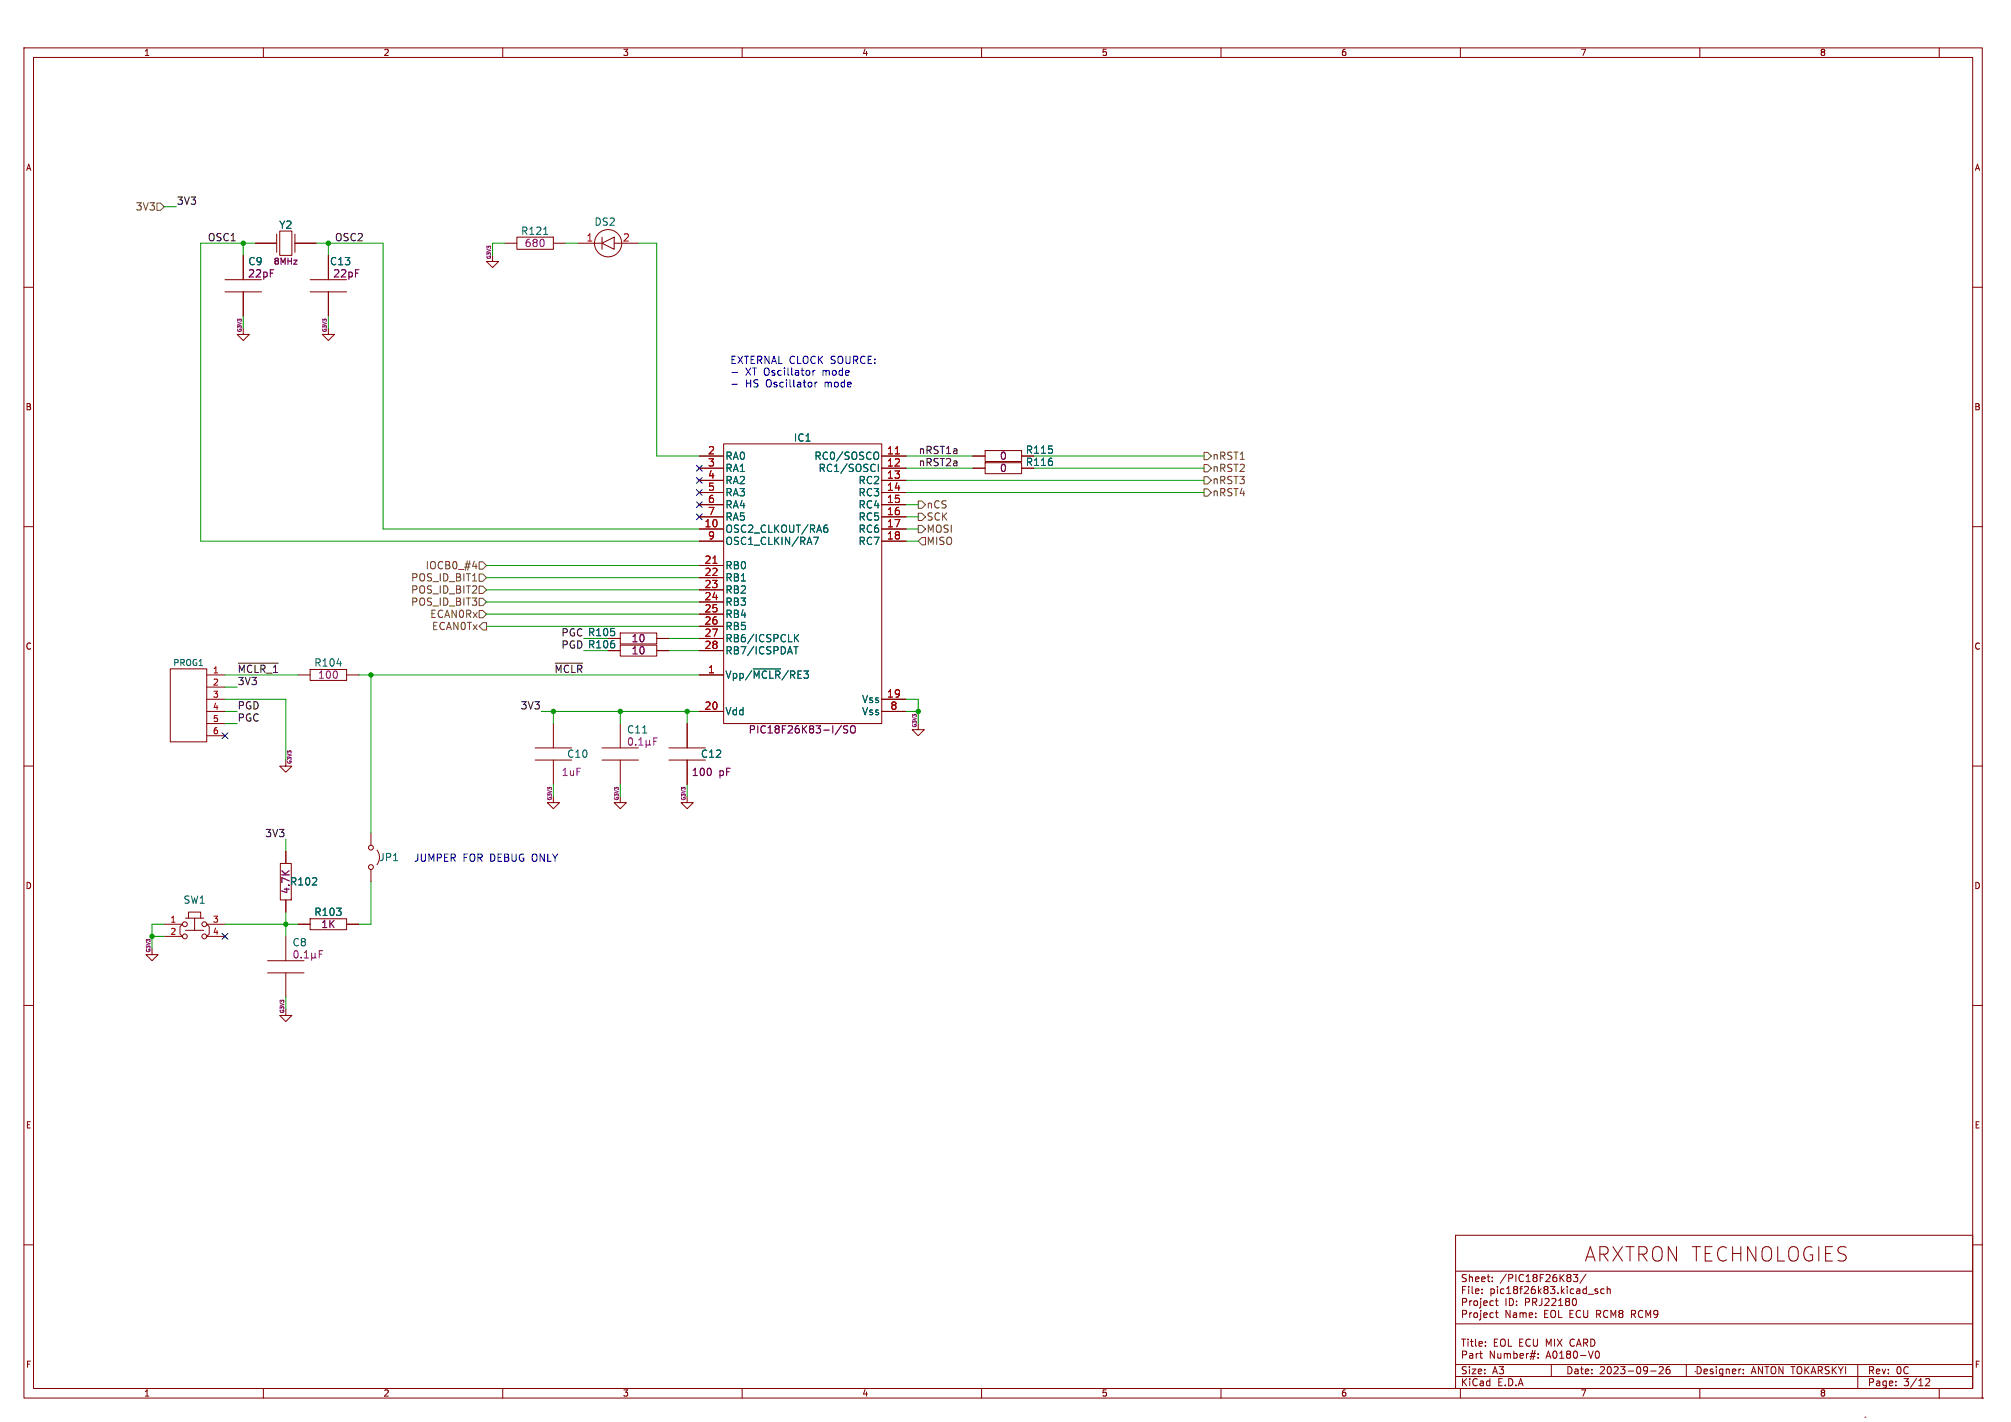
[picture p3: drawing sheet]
<svg xmlns="http://www.w3.org/2000/svg" width="420mm" height="297mm" viewBox="0 0 420 297" stroke-linecap="round" stroke-linejoin="round" font-family="sans-serif">
<g fill="none" stroke="#840000" stroke-width=".21">
<path d="M5 10h409v282h-409zM7 12h405v278h-405zM55 10v2M105 10v2M155 10v2M205 10v2M255 10v2M305 10v2M355 10v2M405 10v2M5 60h2M47 58.4h7.6"/>
<path d="M50.8 53.3v5.1M53.3 50.8h4.5M57.8 48.9v3.8M58.4 48.3h2.6v5h-2.6zM61.6 50.8h4.4M61.6 48.9v3.8M64.8 58.4h7.6M68.6 53.3v5.1M102.9 53.3v1.3h1.2l-1.2 1.3-1.3-1.3h1.3M105.4 50.8h2.5M107.9 49.5h7.7v2.6h-7.7zM115.6 50.8h2.5"/>
<path d="M120.6 50.8h5.1M125.7 50.8l2.6-1.3v2.6zM125.7 49.5v2.6M128.3 50.8h5M412 60h2M47 61h7.6M50.8 68.6v1.3h1.3l-1.3 1.2-1.3-1.2h1.3M50.8 61v5M64.8 61h7.6M68.6 68.6v1.3h1.2l-1.2 1.2-1.3-1.2h1.3M68.6 61v5M146 95.3h5.1"/>
<path d="M146 97.8h5.1M151.1 92.7h33v58.4h-33zM184.1 95.3h5.1M184.1 97.8h5.1M203.2 95.3h2.5M203.2 97.8h2.5M205.7 94.1h7.7v2.3h-7.7zM205.7 96.6h7.7v2.3h-7.7zM213.4 95.3h2.5M213.4 97.8h2.5M5 110h2M146 110.5h5.1"/>
<path d="M146 100.3h5.1M146 102.9h5.1M146 105.4h5.1M146 108h5.1M146 113h5.1M146 118.1h5.1M184.1 110.5h5.1M184.1 100.3h5.1M184.1 102.9h5.1M184.1 105.4h5.1M184.1 108h5.1M184.1 113h5.1"/>
<path d="M412 110h2M35.6 139.7h7.6v15.2h-7.6zM64.8 139.8h7.6v2.3h-7.6zM127 133.4h2.5M127 135.9h2.5M129.5 132.2h7.7v2.3h-7.7zM129.5 134.7h7.7v2.3h-7.7zM137.2 133.4h2.5M137.2 135.9h2.5M146 120.7h5.1M146 123.2h5.1M146 125.7h5.1"/>
<path d="M146 128.3h5.1M146 130.8h5.1M146 133.4h5.1M146 135.9h5.1M5 160h2M43.2 141h3.8M43.2 146.1h3.8M43.2 148.6h3.8M43.2 143.5h3.8M43.2 151.1h3.8M43.2 153.7h3.8M59.7 158.8v1.2h-1.3l1.3 1.3 1.3-1.3h-1.3"/>
<path d="M62.2 141h2.6M72.4 141h2.5M111.8 156.2h7.6M111.8 158.8h7.6M115.6 151.1v5.1M115.6 158.8v5M125.7 156.2h7.6M125.7 158.8h7.6M129.5 151.1v5.1M129.5 158.8v5M139.7 156.2h7.6M139.7 158.8h7.6"/>
<path d="M143.5 151.1v5.1M143.5 158.8v5M146 141h5.1M146 148.6h5.1M184.1 146.1h5.1M184.1 148.6h5.1M191.8 151.1v1.3h1.2l-1.2 1.3-1.3-1.3h1.3M412 160h2M59.7 177.8v2.5M77.5 174v2.5M78.7 177.5l.4 .8 .1 .9-.1 .8-.4 .6M115.6 166.4v1.2h1.2l-1.2 1.3-1.3-1.3h1.3"/>
<path d="M129.5 166.4v1.2h1.3l-1.3 1.3-1.2-1.3h1.2M143.5 166.4v1.2h1.3l-1.3 1.3-1.3-1.3h1.3M31.7 198.1v1.3h1.3l-1.3 1.3-1.2-1.3h1.2M34.3 193h3.8l-.5 .5v1.6l.5 .5h-3.8M38.7 194.3h3.8M38.7 191.8h3.8M39.4 191.8v-1.3h2.5v1.3M40.6 191.8v2.5M47 193h-3.8l.5 .5v1.6l-.5 .5h3.8M58.5 180.3h2.3v7.7h-2.3zM59.7 188v2.5M59.7 195.6v5.1"/>
<path d="M62.2 193h2.6M64.8 191.9h7.6v2.3h-7.6zM72.4 193h2.5M77.5 181.6v2.6M5 210h2M55.9 200.7h7.6M55.9 203.2h7.6M59.7 210.8v1.3h1.3l-1.3 1.3-1.3-1.3h1.3M59.7 203.2v5.1M412 210h2M5 260h2M304 258h108v32h-108z"/>
<path d="M412 260h2M304 276.5h108M304 265.5h108M309.5 270v.2M309.5 269.3v.1M311.7 267.5v.2M311.7 266.8v.1M312.3 271.7h.6M312.3 274.2h.6M312.5 271.2v1.3l.4 .2M312.5 273.7v1.3l.4 .2M328.6 266.2h.9l-.5 .6 .4 .1v.6l-.2 .2-.6-.2"/>
<path d="M329.2 271.5v.9l-.5 .3M331.2 266.1l-1.3 1.9M331.7 270.3h1.1M333.7 269.3l-.4-.1-.2 .2 .1 .2 .5 .2v.3h-.6M335 269.3l-.4-.1-.3 .3 .1 .6h.6M335.7 269.3l.2-.1 .3 .1 .1 .9M335.7 268.7v1.5M55 290v2M105 290v2M155 290v2M205 290v2M255 290v2"/>
<path d="M304 287.5h108M304 285h108M305 290v2M309 282.7h.6M309.4 283.7h.2M310.2 281v.2M310.2 280.3v.1M319.7 282.7h1M321.2 283.5v.2M321.2 282.8v.1M324 285v2.5M333.5 282.2a.85 .85 0 0 0 .2 1.5 .94 .94 0 0 0 0-1.5"/>
<path d="M344.7 286.4h1.2M346.5 285.6l.6-.2 .3 .5-1 1h1M348.7 285.4l-.5 .1a1.01 1.01 0 0 0 0 1.4l.5-.1 .1-.5-.3-.3h-.3l-.3 .3M352.2 285v2.5M355 290v2M363.4 285.9h.2M364.1 286.8v.1M364.1 286v.2M388 285v5M389.5 296h.1M395.9 289.3v.1M395.9 288.5v.2"/>
<path d="M402.2 288.1l.5-.2 .3 .5-.9 1h.9M405 290v2M414 292h.1"/>
<circle cx="127" cy="50.8" r="2.84"/>
<circle cx="77.5" cy="177" r=".51"/>
<circle cx="38.6" cy="195.6" r=".51"/>
<circle cx="38.6" cy="193" r=".51"/>
<circle cx="42.7" cy="193" r=".51"/>
<circle cx="42.7" cy="195.6" r=".51"/>
<circle cx="77.5" cy="181.1" r=".51"/>
</g>
<path d="M113.5 49h.9M183.1 94.4l.2 .1a.97 .97 0 0 1-.2 1.4M183.4 97v1.5M170.9 112.2l-.6 1.5M172.3 110.2h.3l.3 .3-.1 .5-.5 .2M172.7 109.7h-.4M157.3 139.7h5.7M165.8 135.1h.9M165.9 132.5v1.5M166.1 133.2l.7 .8M166.2 135.1v1.5M166.8 132.5l-.9 .9" fill="none" stroke="#006464" stroke-width=".21"/>
<path d="M187 94.8h.9M148.9 117.7h.9" fill="none" stroke="#a90000" stroke-width=".21"/>
<g fill="none" stroke="#840084" stroke-width=".21">
<path d="M131.6 154.1a.87 .87 0 0 0 .1 1.5 .95 .95 0 0 0 0-1.5M132.8 155.5v.1M133.4 155.6h.9M133.4 154.5l.4-.4v1.5M134.9 155.4l.3 .2h.2l.3-.2M134.9 154.6v1.5M135.7 155.4l.2 .2M135.7 154.6v.8M136.5 154.8h.5M137.3 154.1h-.8v1.5M175.7 151.5l-1.3 2M177 151.6h-.5l-.3 .3 .1 .3 .7 .3v.5l-.3 .1-.5-.1"/>
<path d="M177.7 151.8a.51 .51 0 0 1 .6-.2 .51 .51 0 0 1 .3 .5v.5a.51 .51 0 0 1-.5 .5 .51 .51 0 0 1-.5-.5zM61.7 198.6a.87 .87 0 0 0 .2 1.5 .95 .95 0 0 0 0-1.5M62.9 199.9v.2M63.6 199l.4-.4v1.5M65.1 199.9l.2 .2h.3l.2-.2M65.1 199.1v1.5M65.8 199.9l.2 .2M65.8 199.1v.8M66.7 199.3h.5M67.4 198.6h-.7v1.5M63.6 200.1h.8"/>
</g>
<g fill="none" stroke="#725600" stroke-width=".21">
<path d="M32.8 42.4h.7l.8 .8-.8 .7h-.7zM251.5 99.6h.7l.8 .7-.8 .8h-.7zM251.5 97h.7l.8 .8-.8 .8h-.7zM251.5 94.5h.7l.8 .8-.8 .7h-.7zM98.7 118.3h.9M100.1 119.9h.7l.8 .8-.8 .7h-.7zM100.1 117.3h.7l.8 .8-.8 .8h-.7zM191.8 109.7h.7l.8 .8-.8 .8h-.7zM191.8 107.2h.7l.8 .8-.8 .7h-.7zM191.8 104.6h.7l.8 .8-.8 .8h-.7zM192.5 112.3h.8v1.5h-.8l-.7-.8zM251.5 102.1h.7l.8 .8-.8 .7h-.7z"/>
<path d="M100.1 122.4h.7l.8 .8-.8 .8h-.7zM100.1 125h.7l.8 .7-.8 .8h-.7zM100.1 127.5h.7l.8 .8-.8 .7h-.7zM100.8 130h.8v1.6h-.8l-.7-.8z"/>
</g>
<path d="M49.8 138.5h8.3M115.9 138.5h5.8" fill="none" stroke="#0f0f0f" stroke-width=".21"/>
<path d="M152.9 77.8h1.1M169 77.5v.7M169.5 80v.7M169.8 77.4v1M170.2 77.4l-.4 .3M170.2 79.8v1M170.6 79.8l-.4 .3M152.9 80.3h1.1" fill="none" stroke="#0000c2" stroke-width=".21"/>
<g fill="none" stroke="#009600" stroke-width=".21">
<path d="M34.3 43.2h2.5M50.8 50.8v2.5M53.3 50.8h-11.4v62.2h104.1M66 50.8h14v59.7h66M68.6 50.8v2.5M105.4 50.8h-2.5v2.5M118.1 50.8h2.5M133.3 50.8h3.9v44.5h8.8M50.8 66v2.6M68.6 66v2.6M189.2 95.3h14M189.2 97.8h14"/>
<path d="M215.9 95.3h35.6M215.9 97.8h35.6M101.6 118.1h44.4M189.2 113h2.6M189.2 110.5h2.6M189.2 105.4h2.6M189.2 108h2.6M189.2 102.9h62.3M189.2 100.3h62.3M101.6 123.2h44.4M101.6 120.7h44.4M101.6 128.3h44.4"/>
<path d="M101.6 130.8h44.4M101.6 125.7h44.4M121.9 133.4h5.1M121.9 135.9h5.1M139.7 133.4h6.3M139.7 135.9h6.3M47 148.6h2.5M47 146.1h12.7v12.7M47 141h15.2M47 151.1h2.5M47 143.5h2.5M74.9 141h71.1"/>
<path d="M77.5 141v33M113 148.6h33M115.6 148.6v2.5M129.5 148.6v2.5M143.5 148.6v2.5M189.2 148.6h2.6M189.2 146.1h2.6v5M59.7 175.3v2.5M115.6 163.8v2.6M129.5 163.8v2.6M143.5 163.8v2.6M31.7 195.6h2.6"/>
<path d="M34.3 193h-2.6v5.1M47 193h15.2M59.7 190.5v5.1M77.5 184.2v8.8h-2.6M59.7 208.3v2.5"/>
</g>
<g fill="none" stroke="#000084" stroke-width=".21">
<path d="M145.4 97.2l1.3 1.2M145.4 99.7l1.3 1.2M146.7 97.2l-1.3 1.2M146.7 99.7l-1.3 1.2M145.4 102.3l1.3 1.2M145.4 107.3l1.3 1.3M145.4 104.8l1.3 1.2M146.7 102.3l-1.3 1.2M146.7 107.3l-1.3 1.3M146.7 104.8l-1.3 1.2M46.4 153.1l1.2 1.2M47.6 153.1l-1.2 1.2"/>
<path d="M46.4 195l1.2 1.2M47.6 195l-1.2 1.2"/>
</g>
<g fill="#009600" stroke="#009600" stroke-width=".21">
<circle cx="50.8" cy="50.8" r=".46"/>
<circle cx="68.6" cy="50.8" r=".46"/>
<circle cx="77.5" cy="141" r=".46"/>
<circle cx="143.5" cy="148.6" r=".46"/>
<circle cx="191.8" cy="148.6" r=".46"/>
<circle cx="129.5" cy="148.6" r=".46"/>
<circle cx="115.6" cy="148.6" r=".46"/>
<circle cx="31.7" cy="195.6" r=".46"/>
<circle cx="59.7" cy="193" r=".46"/>
</g>
<text font-size="4.2" fill="#840000" x="330.9" y="263.7">ARXTRON TECHNOLOGIES</text>
<g font-size="2.1" fill="#725600">
<text x="28.3" y="44.2">3V3</text>
<text x="253.1" y="101.3">nRST3</text>
<text x="253.1" y="98.8">nRST2</text>
<text x="253.1" y="96.2">nRST1</text>
<text x="193.4" y="106.4">nCS</text>
<text x="253.1" y="103.9">nRST4</text>
<text x="193.4" y="111.5">MOSI</text>
<text x="193.4" y="108.9">SCK</text>
<text x="88.8" y="119.1">IOCB0_#4</text>
<text x="193.4" y="114">MISO</text>
<text x="85.8" y="121.6">POS_ID_BIT1</text>
<text x="85.8" y="124.2">POS_ID_BIT2</text>
<text x="85.8" y="126.7">POS_ID_BIT3</text>
<text x="89.8" y="129.3">ECAN0Rx</text>
<text x="90.1" y="131.8">ECAN0Tx</text>
</g>
<g font-size="2.1" fill="#0f0f0f">
<text x="36.8" y="42.9">3V3</text>
<text x="43.4" y="50.5">OSC1</text>
<text x="69.8" y="50.5">OSC2</text>
<text x="191.8" y="94.9">nRST1a</text>
<text x="191.8" y="97.5">nRST2a</text>
<text x="117.2" y="135.6">PGD R106</text>
<text x="117.2" y="133">PGC R105</text>
<text x="49.5" y="143.2">3V3</text>
<text x="49.5" y="140.7">~{MCLR_1}</text>
<text x="115.7" y="140.7">~{MCLR}</text>
<text x="49.5" y="148.3">PGD</text>
<text x="108.7" y="148.3">3V3</text>
<text x="49.5" y="150.8">PGC</text>
<text x="55.3" y="174.9">3V3</text>
</g>
<g font-size="2.1" fill="#006464">
<text x="58.2" y="48">Y2</text>
<text x="124.1" y="47.3">DS2</text>
<text x="108.7" y="49.3">R121</text>
<text x="165.7" y="92.4">IC1</text>
<text x="214.2" y="95">R115</text>
<text x="151.4" y="96.2">RA0</text>
<text x="151.4" y="98.8">RA1</text>
<text x="151.4" y="101.3">RA2</text>
<text x="170" y="96.2">RC0/SOSCO</text>
<text x="170.9" y="98.8">RC1/SOSCI</text>
<text x="179.2" y="101.3">RC2</text>
<text x="214.2" y="97.5">R116</text>
<text x="151.4" y="103.9">RA3</text>
<text x="151.4" y="106.4">RA4</text>
<text x="179.2" y="103.9">RC3</text>
<text x="179.2" y="106.4">RC4</text>
<text x="151.4" y="111.5">OSC2_CLKOUT/RA6</text>
<text x="151.4" y="108.9">RA5</text>
<text x="179.2" y="108.9">RC5</text>
<text x="179.2" y="111.5">RC6</text>
<text x="151.4" y="119.1">RB0</text>
<text x="151.4" y="114">OSC1_CLKIN/RA7</text>
<text x="179.2" y="114">RC7</text>
<text x="151.4" y="121.6">RB1</text>
<text x="151.4" y="124.2">RB2</text>
<text x="151.4" y="126.7">RB3</text>
<text x="151.4" y="129.3">RB4</text>
<text x="151.4" y="131.8">RB5</text>
<text x="122.7" y="133.1">R105</text>
<text x="122.7" y="135.6">R106</text>
<text x="151.4" y="134.3">RB6/ICSPCLK</text>
<text x="151.4" y="136.9">RB7/ICSPDAT</text>
<text x="65.6" y="139.4">R104</text>
<text x="151.4" y="142">Vpp/~{MCLR}/RE3</text>
<text x="151.4" y="149.6">Vdd</text>
<text x="180" y="147">Vss</text>
<text x="180" y="149.6">Vss</text>
<text x="118.4" y="158.5">C10</text>
<text x="146.3" y="158.5">C12</text>
<text x="60.5" y="185.1">R102</text>
<text x="79.1" y="180.1">JP1</text>
<text x="38.2" y="189">SW1</text>
<text x="65.6" y="191.5">R103</text>
</g>
<g font-size="2.1" fill="#840084">
<text x="109.5" y="51.8">680</text>
<text x="51.7" y="58.1">22pF</text>
<text x="51.8" y="55.6">C9</text>
<text x="68.8" y="55.6">C13</text>
<text x="69.5" y="58.1">22pF</text>
<text x="208.7" y="96.2">0</text>
<text x="208.7" y="98.8">0</text>
<text x="131.8" y="134.3">10</text>
<text x="131.8" y="136.9">10</text>
<text x="66.3" y="142">100</text>
<text x="130.9" y="153.4">C11</text>
<text x="156.3" y="153.4">PIC18F26K83-I/SO</text>
<text x="117.2" y="162.3">1uF</text>
<text x="144.4" y="162.3">100</text>
<text x="150.1" y="162.3">pF</text>
<text x="60.7" y="186.8" transform="rotate(-90 60.7 186.8)">4.7K</text>
<text x="61" y="197.8">C8</text>
<text x="67" y="194">1K</text>
</g>
<g font-size="2.1" fill="#a90000">
<text x="122.4" y="50.5">1</text>
<text x="130" y="50.5">2</text>
<text x="147.8" y="95">2</text>
<text x="185.2" y="95">11</text>
<text x="147.8" y="97.5">3</text>
<text x="147.8" y="100.1">4</text>
<text x="185.2" y="97.5">12</text>
<text x="185.2" y="100.1">13</text>
<text x="147.8" y="102.6">5</text>
<text x="147.8" y="105.2">6</text>
<text x="147.8" y="107.7">7</text>
<text x="185.2" y="102.6">14</text>
<text x="185.2" y="105.2">15</text>
<text x="185.2" y="107.7">16</text>
<text x="147.1" y="110.2">10</text>
<text x="147.8" y="112.8">9</text>
<text x="185.2" y="110.2">17</text>
<text x="185.2" y="112.8">18</text>
<text x="147.1" y="117.9">21</text>
<text x="147.1" y="120.4">22</text>
<text x="147.1" y="122.9">23</text>
<text x="147.1" y="125.5">24</text>
<text x="147.1" y="128">25</text>
<text x="147.1" y="130.6">26</text>
<text x="147.1" y="133.1">27</text>
<text x="147.1" y="135.6">28</text>
<text x="147.8" y="140.7">1</text>
<text x="147.1" y="148.3">20</text>
<text x="185.2" y="145.8">19</text>
<text x="185.9" y="148.3">8</text>
</g>
<g font-size="2.1" fill="#0000c2">
<text x="152.4" y="76.1">EXTERNAL CLOCK SOURCE:</text>
<text x="155.6" y="78.6">XT Oscillator</text>
<text x="155.6" y="81">HS Oscillator</text>
<text x="171.9" y="78.6">mode</text>
<text x="172.3" y="81">mode</text>
<text x="86.4" y="180.1">JUMPER</text>
<text x="96.6" y="180.1">FOR DEBUG ONLY</text>
</g>
<g font-size="2.1" fill="#840000">
<text x="305" y="268">Sheet:</text>
<text x="313.2" y="268">/PIC18F26K83/</text>
<text x="305" y="270.5">File:</text>
<text x="305" y="273">Project</text>
<text x="305" y="275.5">Project</text>
<text x="311.1" y="270.5">pic18f26k83.kicad_sch</text>
<text x="314.2" y="273">ID:</text>
<text x="314.2" y="275.5">Name:</text>
<text x="318.4" y="273">PRJ22180</text>
<text x="322.4" y="275.5">EOL ECU RCM8</text>
<text x="341.1" y="275.5">RCM9</text>
<text x="305" y="281.5">Title:</text>
<text x="311.8" y="281.5">EOL ECU MIX CARD</text>
<text x="305" y="287.2">Size:</text>
<text x="305" y="284">Part</text>
<text x="310.9" y="284">Number#:</text>
<text x="311.6" y="287.2">A3</text>
<text x="322.9" y="284">A0180-V0</text>
<text x="327" y="287.2">Date:</text>
<text x="334" y="287.2">2023-09-26</text>
<text x="354" y="287.2">Designer:</text>
<text x="365.6" y="287.2">ANTON TOKARSKYI</text>
<text x="390" y="287.2">Rev:</text>
<text x="395.9" y="287.2">0C</text>
<text x="305" y="289.7">KiCad</text>
<text x="312.7" y="289.7">E.D.A</text>
<text x="390" y="289.7">Page:</text>
<text x="397.5" y="289.7">3/12</text>
</g>
<g font-size="1.8" fill="#840000">
<text x="30" y="11.9">1</text>
<text x="80" y="11.9">2</text>
<text x="130" y="11.9">3</text>
<text x="180" y="11.9">4</text>
<text x="230" y="11.9">5</text>
<text x="280" y="11.9">6</text>
<text x="330" y="11.9">7</text>
<text x="380" y="11.9">8</text>
<text x="5.3" y="35.9">A</text>
<text x="412.3" y="35.9">A</text>
<text x="5.3" y="85.9">B</text>
<text x="412.2" y="85.9">B</text>
<text x="5.3" y="135.9">C</text>
<text x="412.2" y="135.9">C</text>
<text x="5.3" y="185.9">D</text>
<text x="412.2" y="185.9">D</text>
<text x="5.3" y="235.9">E</text>
<text x="412.3" y="235.9">E</text>
<text x="5.3" y="285.9">F</text>
<text x="412.3" y="285.9">F</text>
<text x="30" y="291.9">1</text>
<text x="80" y="291.9">2</text>
<text x="130" y="291.9">3</text>
<text x="180" y="291.9">4</text>
<text x="230" y="291.9">5</text>
<text x="280" y="291.9">6</text>
<text x="330" y="291.9">7</text>
<text x="380" y="291.9">8</text>
</g>
<text font-size="1.8" fill="#840084" x="57.1" y="55.5">8MHz</text>
<text font-size="1.8" fill="#006464" x="36.1" y="139.3">PROG1</text>
<g font-size="1.8" fill="#a90000">
<text x="44.4" y="140.7">1</text>
<text x="44.4" y="143.3">2</text>
<text x="44.4" y="145.8">3</text>
<text x="44.4" y="148.3">4</text>
<text x="44.4" y="150.9">5</text>
<text x="44.4" y="153.4">6</text>
<text x="35.5" y="192.8">1</text>
<text x="35.5" y="195.3">2</text>
<text x="44.4" y="192.8">3</text>
<text x="44.4" y="195.3">4</text>
</g>
<g font-size="1.1" fill="#840084">
<text x="102.7" y="54.3" transform="rotate(-90 102.7 54.3)">G3V3</text>
<text x="50.6" y="69.5" transform="rotate(-90 50.6 69.5)">G3V3</text>
<text x="68.4" y="69.5" transform="rotate(-90 68.4 69.5)">G3V3</text>
<text x="191.6" y="152.1" transform="rotate(-90 191.6 152.1)">G3V3</text>
<text x="61.1" y="159.7" transform="rotate(-90 61.1 159.7)">G3V3</text>
<text x="115.4" y="167.3" transform="rotate(-90 115.4 167.3)">G3V3</text>
<text x="129.4" y="167.3" transform="rotate(-90 129.4 167.3)">G3V3</text>
<text x="143.4" y="167.3" transform="rotate(-90 143.4 167.3)">G3V3</text>
<text x="31.6" y="199.1" transform="rotate(-90 31.6 199.1)">G3V3</text>
<text x="59.5" y="211.8" transform="rotate(-90 59.5 211.8)">G3V3</text>
</g>
</svg>
